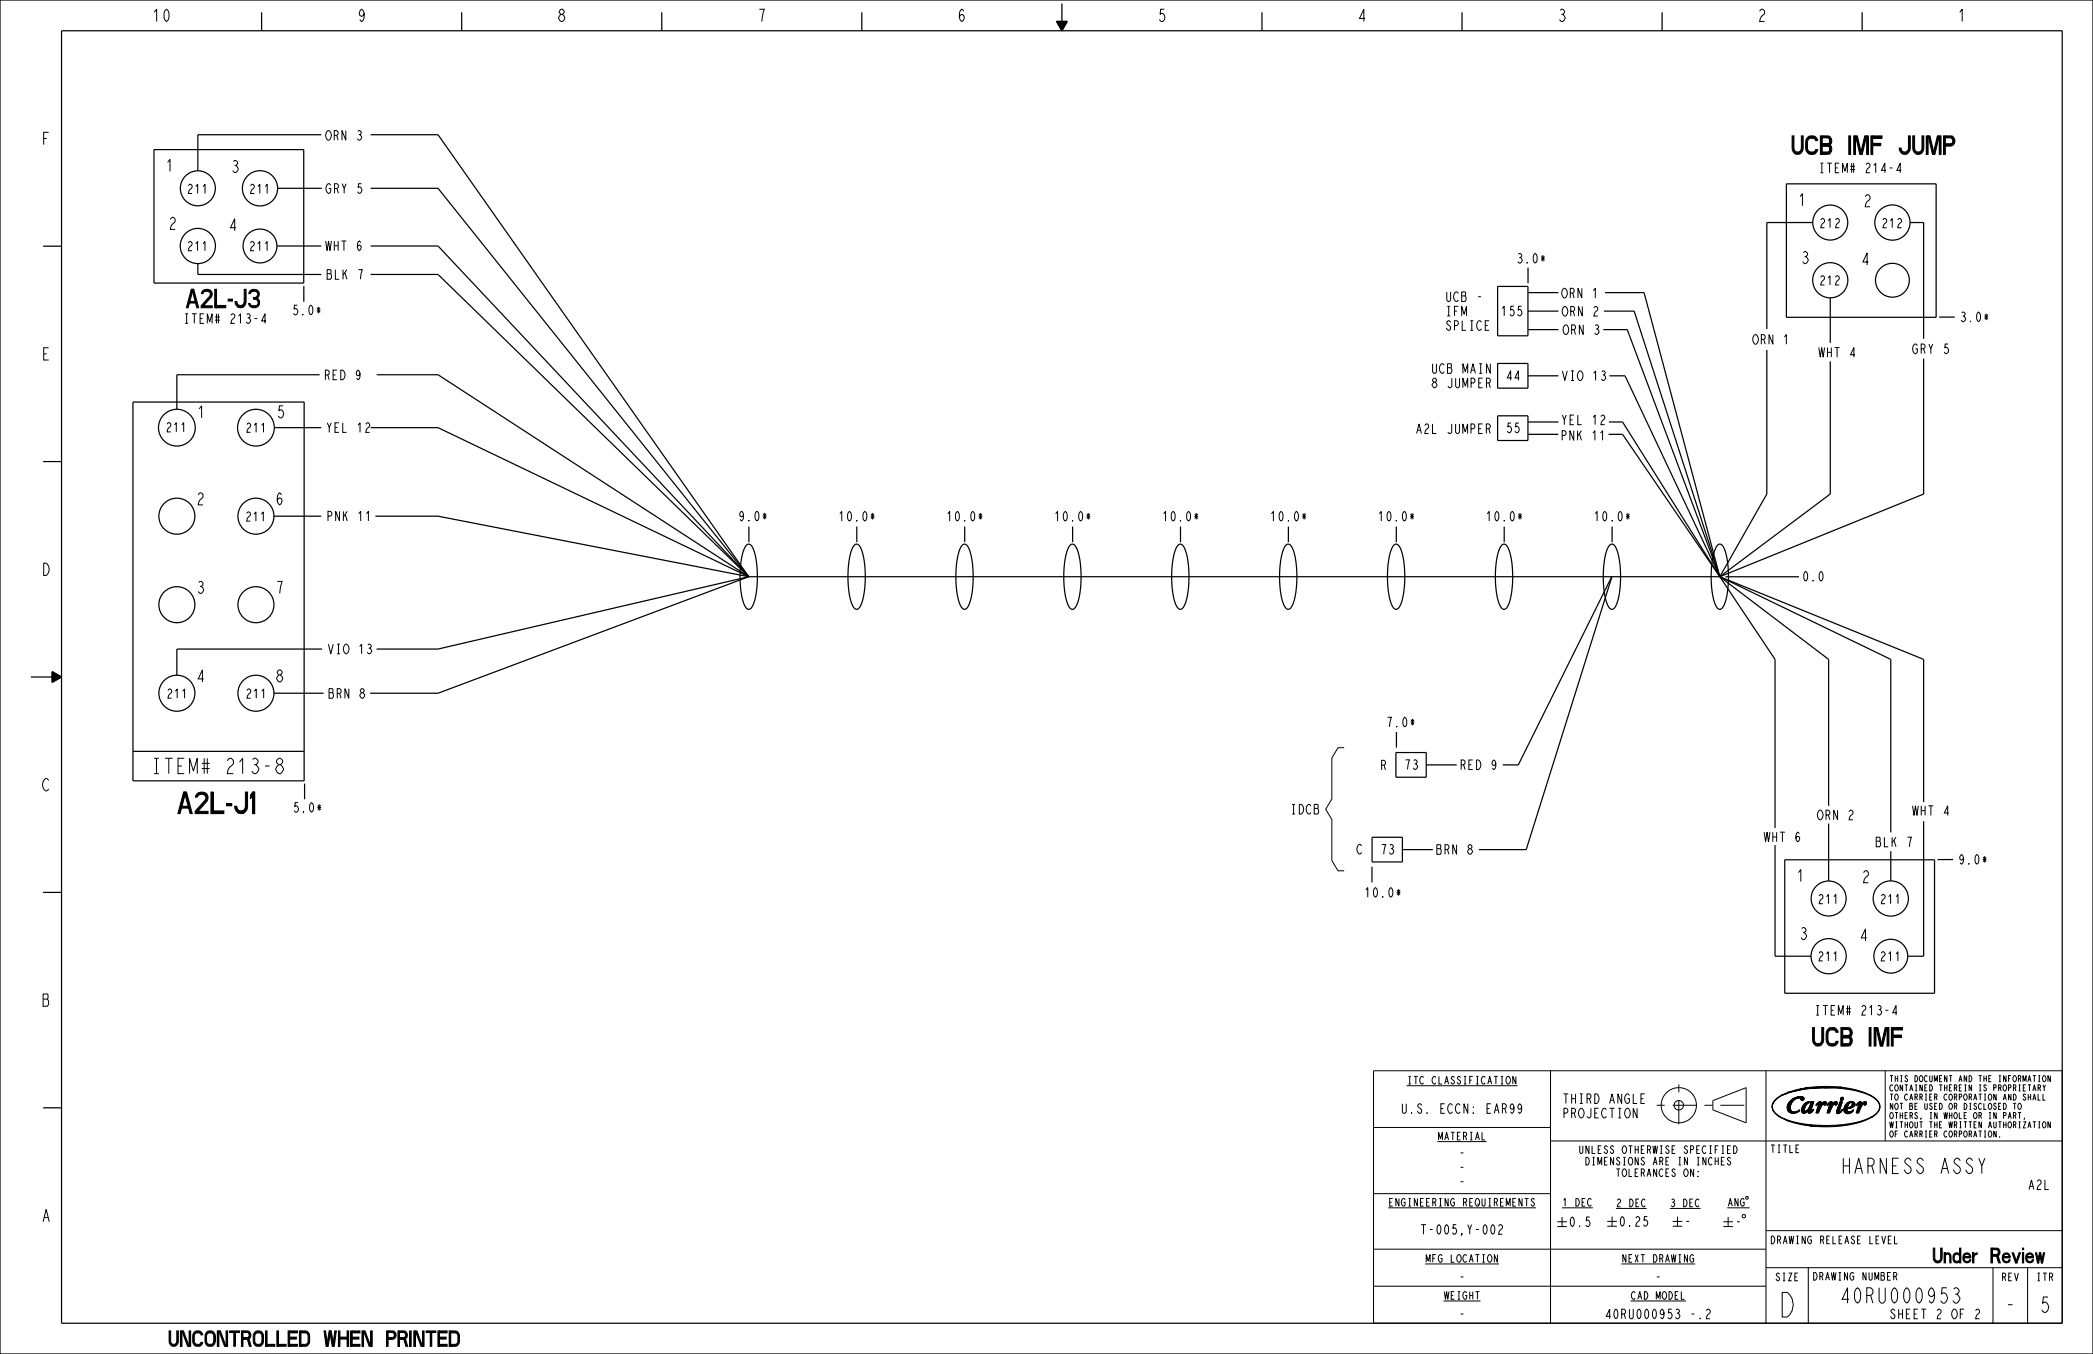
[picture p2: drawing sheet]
<svg xmlns="http://www.w3.org/2000/svg" width="864mm" height="559mm" viewBox="0 0 864 559" stroke-linecap="round" stroke-linejoin="round" font-family="sans-serif">
<path d="M683.6 456.1h37.8M692.7 447.6v17.3" fill="none" stroke="#000" stroke-width=".41" stroke-dasharray="3.3 3.3 9.8 3.3" stroke-linecap="butt"/>
<g fill="none" stroke="#000" stroke-width=".41">
<path d="M566.7 441.9h284.2v104.2h-284.2zM639.8 441.9v104.2M706.7 454.2l13.8-5.3v14.5l-13.8-5.3zM728.7 441.9v104.2M731.3 456.7l.3 1.7-.4-1.3zM731.6 458l.2 .4a8.8 8.8 0 0 0 4.7 3.4l1.2 .8a11.4 11.4 0 0 1-6.1-4.2zM731.8 455.1l-.6 2v-1.2zM732.9 453.5l2.1-1.4 2.8-1-2.7 1.1a8.3 8.3 0 0 0-3.9 3.7zM735 452.1l2.7-1.3 5.2-1zM737.6 458l1.2-.1 .2 .4-1.2 .1zM737.7 450.8l5.1-1.4 6.2-.3-4.1 .4zM737.8 458.4l1.3 .1z"/>
<path d="M737.9 458.5l1.3 .1zM737.9 458.6l1.4 .1zM738 455.2l1.4-.2-.7 1.6 .1 1.3-1.2 .1-.1-1.5zM738 458.7l1.4 .1zM738.1 458.8l1.5 .1zM738.2 458.9h1.8zM738.3 459h3.3l-1.8 .4zM738.7 454.4a2.41 2.41 0 0 1 2.2-.9l-.8 .7a2.35 2.35 0 0 1-2.1 1zM738.7 454.4l1.4-1 1.7-.7h1.7l.9 .6-.1 .5-.6 .3-.6-.3v-.7l-1.6 .2-1.2 .6-1 1.1-.6 2 .5 1.6 1.3 .4 2-.9 .1 .2-2 1.1-1.9-.2-1.1-1.2v-1.9zM739.5 453.7l.6-.4 1.5-.1zM740.1 453.3l2.3-.2zM740.3 459l2.3-.7-1 .7z"/>
<path d="M740.5 453.2l3.7-.2zM740.8 453l3.3-.1zM741.2 452.9l2.8-.1zM741.5 452.8l2.3-.1zM741.9 452.7h1.7zM742.1 458.3l.4-.2zM742.2 452.7h1.2zM742.4 453.1l1.8-.1 .2 .4h-1.3v-.3zM742.8 449.4l2-.4 15.3-.2zM743.1 453.4h1.3v.2l-.8 .5-.5-.2zM743.3 458.3l1.2-.2 .1 .3zM743.3 458.1l1.2-.2v.2l-1.2 .2z"/>
<path d="M743.4 458.5h1.3zM743.4 457.8l1.1-.1-1.2 .4zM743.4 458.6l2.3 .1-.3 .3h-1.8zM743.4 457.6l1.2-.2-.1 .3-1.1 .1zM743.6 459h1.7a1.09 1.09 0 0 1-1.7 0zM744.5 455.6l1.6-.4zM744.5 455.6l1.3-.2-1.2 2-1.2 .2zM744.5 455.6l1.5-.9 1.3 .3 .2-.4 .8 .1-1.2 3.9 1.1-.7-.2 .6-1.3 1-.6-.3v-.9l-1.3 1.1-1-.1-.4-.7v-1zM744.8 449l7.5-.6 7.8 .4zM744.8 455.4l1.6-.3zM745 458.6l.7-.4 .4 .1-.4 .4zM745.1 455.2l1.2-.5 1 .3z"/>
<path d="M745.7 455.6l.9-.6 .5 .4-1 2.4-1.3 .8-.3-.9zM746 458.7l1.7 .1-1.1 .7-.5-.2zM746.1 458.6l1-.1zM746.6 456.7l1.4-.7-.9 2.5-1 .1v-.3l-.4-.1zM746.9 455.1l.6-.5 .9 .1-.2 .7-1.2 .6zM747 456l1.2-.6-.2 .6-1.4 .7zM747.2 458.7l1-.5-.5 .6zM748 458l.3-.1zM748 458l.3-.1-.1 .3-.5 .2zM748.2 457.9h.1M749.3 456.1l.7-.4-.5 .5zM749.6 455.6l.6-.1-.9 .6z"/>
<path d="M749.7 458l1.5-.8-.9 2.1-.9-.1zM749.8 455.5l.5-.1zM750 455.3l.8-.6 .6 .1-.3 1.8 1.5-1.8h.7l.2 .6-.5 .7-.7-.6-2 3.8h-.5l-.4-.2 1.1-3.7-1 .8-.2-.1zM750 455.2l.6-.4h.7l.2 .3zM750 455.2l1.5-.1-.1 .5-1.1 .7 .2-.8h-.7zM750.3 456.3l.8 .3 .6-1 .6-.1-1.1 1.7-1.5 .8zM750.3 456.3l1.1-.7-.3 1zM750.6 454.8h.7zM750.7 454.7h.5zM751.9 455.5l1.6-.1zM752 455.3h1.5zM752.1 455.2h1.4z"/>
<path d="M752.2 455.1l1.3-.1zM752.2 455.1h1.3zM752.3 455l1.1-.1zM752.4 455.5l1.1-.1-.5 .7-.4-.2zM752.4 454.9l.9-.1zM752.7 454.7h.5zM752.8 456l.2 .1zM752.9 448.9a33 33 0 0 1 20.1 3.8 4.2 4.2 0 0 1 2.3 5.7 6.2 6.2 0 0 1-3.5 2.8 5 5 0 0 0 3.7-4.9 6.7 6.7 0 0 0-5.1-4.7 52.2 52.2 0 0 0-17.5-2.7zM753.9 456.1l.6-.4-.4 .5zM754.2 455.6l.5-.1-.8 .6zM754.3 458l1.4-.8-.8 2.1-1-.1zM754.3 455.5l.6-.1z"/>
<path d="M754.5 455.3l.9-.6 .5 .1-.2 1.8 1.5-1.8h.6l.3 .6-.6 .7-.7-.6-1.9 3.8h-.6l-.4-.2 1.1-3.7-.9 .8-.2-.1zM754.6 455.2l.5-.4h.8l.1 .3zM754.6 455.2l1.4-.1v.5l-1.2 .7 .2-.8h-.7zM754.8 456.3l.9 .3 .6-1 .6-.1-1.2 1.7-1.4 .8zM754.8 456.3l1.2-.7-.3 1zM755.1 454.8h.8zM755.2 454.7h.6zM756.4 455.5l1.7-.1zM756.5 455.3h1.6zM756.7 455.2h1.4zM756.8 455.1l1.2-.1zM756.8 455.1h1.3z"/>
<path d="M756.9 455l1.1-.1zM756.9 455.5l1.2-.1-.5 .7-.4-.2zM757 454.9l.9-.1zM757.2 454.7h.5zM757.3 456l.3 .1zM757.8 458.9h1.9l-1.4 .7-.4-.2zM757.8 458.8h1.1zM757.8 458.7l1.1 .1zM757.8 458.7l1.1-.1zM757.8 458.6l1.1-.1zM759 458.9l1.2-.8-.5 .8zM759.1 454.8h.8z"/>
<path d="M759.1 454.8l1 .1-2.2 3.6zM759.1 454.8l1 .1-1.2 3.9 1.3-.6-1 1.1-1.1 .3-.3-.9zM759.4 453.5h1.2l-.7 .7-.4-.1zM759.5 453.2h1.1v.3h-1.2zM759.6 453.2h1zM759.7 453.1l.6-.2 .3 .2zM759.7 453.1l.5-.2 .4 .3-.1 .6-.6 .4-.5-.3zM759.9 452.9h.4zM759.9 458.2l.3-.1zM759.9 458.1h.3zM759.9 458.1h.2zM760.1 458.1h.1"/>
<path d="M760 452.9h.2zM760.1 454.9l-1.2 3.6-1.1 .1zM760.9 458l1.1-.2v.2zM760.9 457.8l1.2-.1zM760.9 458.2h1.1zM760.9 457.6l2-.2zM760.9 458.3h1.1zM760.9 458.5l1.2 .1zM760.9 457.3l2.9-.1-2.9 .4zM761 458.7h1.2l-1.1 .2zM761 457l1.8 .1 1.2-.7 1.2-.1-1.4 .9-2.9 .1zM761 457l1.3-.2-.1 .4z"/>
<path d="M761.1 458.9l1.1-.2 .4 .2zM761.1 456.8l1.3-.4-.1 .4-1.3 .2zM761.2 459.1l2.9-.1zM761.2 459.1l2.9-.1a1.95 1.95 0 0 1-2.9 .1zM761.3 456.4l1.3-.3-.2 .3-1.3 .4zM761.5 456l1.3-.2-.2 .3-1.3 .3zM761.8 455.6l.3-.3 1.1-.1zM761.8 455.6l1.2-.2-.2 .4-1.3 .2zM761.9 455.5l1.9-.9 .9 .2 .6 .5v.9l-.6 .6-2.6 .8v.9l.6 .4h.8l1.3-.7-1.4 1.2-1.5 .1-.9-.8v-1.6zM762.1 455.3l1.3-.2zM762.3 455.2l1.4-.2zM762.4 455.1l2-.4 .7 .4 .3 .7-1.1 .1-.1-.6-.4-.3z"/>
<path d="M763.1 455.3l.8-.3 .4 .7-.4 .8-1 .5a.48 .48 0 0 1-.7-.1 .48 .48 0 0 1 .3-.7zM763.1 454.8l1.3-.1zM763.2 458.9l1.5-.5-.6 .6zM764.2 456.2l1.1-.1-1.3 .3zM764.2 456.1l1.1-.1zM764.2 458.4l.6-.2zM764.3 455.9l1.1-.1-1.2 .3zM764.4 458.3l.4-.1zM764.7 458.1h.1M765.9 456.1l.7-.4-.5 .5zM766.2 455.6l.5-.1-.8 .6zM766.3 458l1.5-.8-.9 2.1-.9-.1z"/>
<path d="M766.3 455.5l.6-.1zM766.6 455.3l.8-.6 .5 .1-.2 1.8 1.5-1.8h.7l.2 .5-.5 .8-.7-.6-2 3.8h-.6l-.3-.2 1.1-3.7-1 .8-.2-.1zM766.6 455.2l.5-.4h.8l.1 .3zM766.6 455.2l1.4-.1v.5l-1.2 .7 .3-.8h-.8zM766.8 456.3l.9 .3 .6-1 .6-.1-1.1 1.7-1.5 .8zM766.8 456.3l1.2-.7-.3 1zM767.1 454.8h.8zM767.3 454.7h.5zM768.4 455.5l1.7-.1zM768.6 455.3h1.5zM768.7 455.2h1.4zM768.8 455.1l1.2-.1z"/>
<path d="M768.8 455.1h1.3zM768.9 455l1.1-.1zM769 455.5l1.1-.1-.5 .7-.4-.2zM769 454.9l.9-.1zM769.2 454.7h.6zM769.4 456l.2 .1zM777.9 441.9v29M566.7 465.3h73.1M639.8 470.9h211.1M736.5 461.8l4.6 1.4-.1 .4-3.3-1zM741.1 463.2l5.8 1-2.1 .2-3.8-.8zM744.8 464.4l2.1-.2 4.3 .3-4.4 .2z"/>
<path d="M746.8 464.7l7.8-.2a43.9 43.9 0 0 0 18.4-3.8 40.5 40.5 0 0 1-19.6 4.3zM746.8 464.7l7.2-.2zM566.7 492.6h73.1M566.7 515.5h162M728.7 507.9h122.2M566.7 530.8h162M728.7 523.2h122.2M746.1 523.2v22.9M822.3 523.2v22.9M836.6 523.2v22.9"/>
<circle cx="692.7" cy="456.1" r="7.3"/>
<circle cx="692.7" cy="456.1" r="1.94"/>
</g>
<g fill="none" stroke="#000" stroke-width=".51">
<path d="M0 0h863.6v558.8h-863.6zM25.4 12.7h825.5v533.4h-825.5zM107.9 5.1v7.6M190.5 5.1v7.6M273 5.1v7.6M355.6 5.1v7.6M435.9 8.8h4.5l-2.2 3.9zM436 8.9h4.3l-2.1 3.6zM436.2 9h3.9l-1.9 3.4M436.3 9h3.7l-1.8 3.2zM436.6 9.2l1.6 2.7 1.5-2.7M436.7 9.3h2.9l-1.4 2.4"/>
<path d="M436.9 9.4h2.5l-1.2 2.2zM437.2 9.5l1 1.7 .9-1.7M437.3 9.6h1.7l-.8 1.5zM437.4 9.7h1.5l-.7 1.2M437.6 9.8h1.1l-.5 1zM437.9 9.9l.3 .5 .2-.5M438 10h.3l-.1 .3M438.2 1.4v11.3M438.6 9.9h-.9l.5 .7M439.3 9.5h-2.3l1.2 1.9M439.8 9.1h-3.3l1.7 3M520.7 5.1v7.6"/>
<path d="M603.2 5.1v7.6M685.8 5.1v7.6M768.3 5.1v7.6M132.6 55.6h-51v14.9M152.9 55.6h27.8l128.2 182.4M63.5 61.7h61.8v55.1h-61.8zM114.5 77.7h18.3M152.9 77.7h27.8l128.2 160.3M737.1 75.9h61.8v55.1h-61.8zM748 91.8h-19v43.9M788.1 91.8h5.6v48M17.8 101.6h7.6"/>
<path d="M81.6 108.8v4.5h51M114.3 101.5h18.3M125.4 118.1v6.4M152.9 101.5h27.8l128.2 136.5M152.9 113.3h27.8l128.2 124.7M617.9 118.2h12.6v20.4h-12.6zM630.5 110.4v6.5M630.5 136h12.5M630.5 128.4h12.5M630.5 120.8h12.5M661.5 136h9.9l38.2 102M661.8 128.4h12.5l35.3 109.6"/>
<path d="M662.3 120.8h16.1l31.2 117.2M755.2 122.9v18.6M800.1 130.9h6.5M131.9 154.7h-58.9v14.2M155.4 154.7h25.3l128.2 83.3M617.9 150h12.6v10.2h-12.6zM630.5 155.1h12.5M664.1 155.1h6.4l39.1 82.9M729 144.4v59.5l-19.4 34.1M755.2 149.1v54.8l-45.6 34.1M793.7 148v55.9l-84.1 34.1M54.9 165.9h70.6v156.4h-70.6z"/>
<path d="M113.2 176.5h19.4M152.9 176.5h27.8l128.2 61.5M617.9 171.6h12.6v10.2h-12.6zM630.5 179.2h12.4M630.5 174.2h12.5M663.7 179.2h5.8l40.1 58.8M663.9 174.2h5.6l40.1 63.8M17.8 190.5h7.6M113 213h19.6M154.9 213h25.8l128.2 25M309 217.3v6.5M353.5 217.3v6.5"/>
<path d="M398 217.3v6.5M442.6 217.3v6.5M487.1 217.3v6.5M531.6 217.3v6.5M576.1 217.3v6.5M620.7 217.3v6.5M665.2 217.3v6.5M308.1 224.9a1.56 1.56 0 0 1 1.6-.2 1.56 1.56 0 0 1 .9 1.4 37.8 37.8 0 0 1-.1 24.1 1.56 1.56 0 0 1-1.6 1.3 1.56 1.56 0 0 1-1.5-1.3 37.4 37.4 0 0 1 0-24.3zM308.9 238l-128.2 48.1h-28M308.9 238l-128.2 29.9h-25.3M308.9 238h400.7M352.6 224.9a1.56 1.56 0 0 1 1.6-.2 1.56 1.56 0 0 1 .9 1.4 37.8 37.8 0 0 1-.1 24.1 1.56 1.56 0 0 1-1.5 1.3 1.56 1.56 0 0 1-1.6-1.3 37.4 37.4 0 0 1 0-24.3z"/>
<path d="M397.1 224.9a1.56 1.56 0 0 1 1.7-.2 1.56 1.56 0 0 1 .9 1.4 37.8 37.8 0 0 1-.2 24.1 1.56 1.56 0 0 1-1.5 1.3 1.56 1.56 0 0 1-1.6-1.3 37.4 37.4 0 0 1 0-24.3zM441.6 224.9a1.56 1.56 0 0 1 1.7-.2 1.56 1.56 0 0 1 .9 1.4 37.8 37.8 0 0 1-.2 24.1 1.56 1.56 0 0 1-1.5 1.3 1.56 1.56 0 0 1-1.5-1.3 37.4 37.4 0 0 1 0-24.3zM486.2 224.9a1.56 1.56 0 0 1 1.6-.2 1.56 1.56 0 0 1 .9 1.4 37.8 37.8 0 0 1-.1 24.1 1.56 1.56 0 0 1-1.6 1.3 1.56 1.56 0 0 1-1.5-1.3 37.4 37.4 0 0 1 0-24.3zM530.7 224.9a1.56 1.56 0 0 1 1.6-.2 1.56 1.56 0 0 1 .9 1.4 37.8 37.8 0 0 1-.1 24.1 1.56 1.56 0 0 1-1.6 1.3 1.56 1.56 0 0 1-1.5-1.3 37.4 37.4 0 0 1 0-24.3zM575.2 224.9a1.56 1.56 0 0 1 1.6-.2 1.56 1.56 0 0 1 .9 1.4 37.8 37.8 0 0 1-.1 24.1 1.56 1.56 0 0 1-1.5 1.3 1.56 1.56 0 0 1-1.6-1.3 37.4 37.4 0 0 1 0-24.3zM619.7 224.9a1.56 1.56 0 0 1 1.7-.2 1.56 1.56 0 0 1 .9 1.4 37.8 37.8 0 0 1-.2 24.1 1.56 1.56 0 0 1-1.5 1.3 1.56 1.56 0 0 1-1.6-1.3 37.4 37.4 0 0 1 0-24.3zM664.2 224.9a1.56 1.56 0 0 1 1.7-.2 1.56 1.56 0 0 1 .9 1.4 37.8 37.8 0 0 1-.2 24.1 1.56 1.56 0 0 1-1.5 1.3 1.56 1.56 0 0 1-1.5-1.3 37.4 37.4 0 0 1 0-24.3zM665 238l-38.5 77.7h-6.5M665.1 238l-35.4 112.6h-19.5M708.8 224.9a1.56 1.56 0 0 1 1.6-.2 1.56 1.56 0 0 1 .9 1.4 37.8 37.8 0 0 1-.1 24.1 1.56 1.56 0 0 1-1.6 1.3 1.56 1.56 0 0 1-1.5-1.3 37.4 37.4 0 0 1 0-24.3zM709.6 238l84.1 34.1v58.9M709.6 238l70.6 34.1v71.4"/>
<path d="M709.6 238l44.9 34.1v60.5M709.6 238l22.8 34.1v69.6M712 238h30.3M12.7 279.4h12.7M21.5 277.1l3.9 2.3-3.9 2.2zM21.7 277.4l3.4 2-3.4 2zM21.7 277.6v3.6l3.2-1.8M21.8 277.7l3 1.7-3 1.7zM21.9 277.8l2.7 1.6M22 278l2.4 1.4-2.4 1.4zM22.1 278.1v2.6l2.2-1.3M22.1 278.3l2 1.1-2 1.1z"/>
<path d="M22.2 278.4l1.7 1-1.7 1zM22.3 278.6l1.5 .8-1.5 .8M22.4 278.7l1.2 .7-1.2 .7zM22.5 278.8v1.2l1-.6M22.6 279l.7 .4-.7 .4zM22.6 279.1l.5 .3-.5 .3M22.7 279.3l.3 .1-.3 .1zM25.2 279.4l-3.6-2.1v4.2M132.9 267.9h-59.9v10.8M113 286.1h20.5M54.9 310.1h70.6M576 310.6h12.5v10.2h-12.5z"/>
<path d="M576.2 302.1v6.5M588.5 315.7h12.6M125.7 323.4v6.5M754.5 339.9v23.7M793.7 338.9v55.7h-6.5M578.7 350.6h12.5M578.7 345.5v10.2M732.4 348.8v45.8h14.9M736.4 354.8h61.8v55.1h-61.8zM780.2 351.3v12.2M799.4 354.8h6.5M17.8 368.3h7.6"/>
<path d="M17.8 457.2h7.6"/>
<circle cx="81.6" cy="77.7" r="7.2"/>
<circle cx="107.3" cy="77.7" r="7.3"/>
<circle cx="755.2" cy="91.8" r="7.2"/>
<circle cx="780.8" cy="91.8" r="7.3"/>
<circle cx="81.6" cy="101.5" r="7.3"/>
<circle cx="107.3" cy="101.5" r="7"/>
<circle cx="755.2" cy="115.7" r="7.3"/>
<circle cx="780.8" cy="115.7" r="7"/>
<circle cx="73" cy="176.5" r="7.6"/>
<circle cx="105.6" cy="176.5" r="7.6"/>
<circle cx="73" cy="213" r="7.4"/>
<circle cx="105.6" cy="213" r="7.4"/>
<circle cx="73" cy="249.6" r="7.4"/>
<circle cx="105.6" cy="249.6" r="7.4"/>
<circle cx="73" cy="286.1" r="7.4"/>
<circle cx="105.6" cy="286.1" r="7.4"/>
<circle cx="754.5" cy="370.8" r="7.2"/>
<circle cx="780.2" cy="370.8" r="7.3"/>
<circle cx="754.5" cy="394.6" r="7.3"/>
<circle cx="780.2" cy="394.6" r="7"/>
</g>
<g fill="#000">
<path d="M731.3 456.7l.3 1.7-.4-1.3zM731.8 455.1l-.6 2v-1.2zM731.6 458l.2 .4a8.8 8.8 0 0 0 4.7 3.4l1.2 .8a11.4 11.4 0 0 1-6.1-4.2zM732.9 453.5l2.1-1.4 2.8-1-2.7 1.1a8.3 8.3 0 0 0-3.9 3.7zM737.6 458l1.2-.1 .2 .4-1.2 .1zM737.8 458.4l1.3 .1zM737.9 458.5l1.3 .1zM737.9 458.6l1.4 .1zM738 455.2l1.4-.2-.7 1.6 .1 1.3-1.2 .1-.1-1.5zM738 458.7l1.4 .1zM738.1 458.8l1.5 .1zM738.2 458.9h1.8z"/>
<path d="M738.3 459h3.3l-1.8 .4zM738.7 454.4a2.41 2.41 0 0 1 2.2-.9l-.8 .7a2.35 2.35 0 0 1-2.1 1zM735 452.1l2.7-1.3 5.2-1zM739.5 453.7l.6-.4 1.5-.1zM740.1 453.3l2.3-.2zM742.1 458.3l.4-.2zM740.3 459l2.3-.7-1 .7zM742.4 453.1l1.8-.1 .2 .4h-1.3v-.3zM742.2 452.7h1.2zM741.9 452.7h1.7zM741.5 452.8l2.3-.1zM741.2 452.9l2.8-.1z"/>
<path d="M740.8 453l3.3-.1zM740.5 453.2l3.7-.2zM743.1 453.4h1.3v.2l-.8 .5-.5-.2zM743.3 458.1l1.2-.2v.2l-1.2 .2zM743.4 457.8l1.1-.1-1.2 .4zM743.3 458.3l1.2-.2 .1 .3zM743.4 457.6l1.2-.2-.1 .3-1.1 .1zM743.4 458.5h1.3zM743.4 458.6l2.3 .1-.3 .3h-1.8zM743.6 459h1.7a1.09 1.09 0 0 1-1.7 0zM745 458.6l.7-.4 .4 .1-.4 .4zM744.5 455.6l1.3-.2-1.2 2-1.2 .2z"/>
<path d="M744.5 455.6l1.6-.4zM744.8 455.4l1.6-.3zM745.1 455.2l1.2-.5 1 .3zM737.7 450.8l5.1-1.4 6.2-.3-4.1 .4zM746.1 458.6l1-.1zM746 458.7l1.7 .1-1.1 .7-.5-.2zM746.9 455.1l.6-.5 .9 .1-.2 .7-1.2 .6zM746.6 456.7l1.4-.7-.9 2.5-1 .1v-.3l-.4-.1zM747.2 458.7l1-.5-.5 .6zM747 456l1.2-.6-.2 .6-1.4 .7zM748 458l.3-.1zM748 458l.3-.1-.1 .3-.5 .2z"/>
<path d="M749.3 456.1l.7-.4-.5 .5zM749.6 455.6l.6-.1-.9 .6zM742.8 449.4l2-.4 15.3-.2zM749.8 455.5l.5-.1zM749.7 458l1.5-.8-.9 2.1-.9-.1zM750.7 454.7h.5zM750.3 456.3l1.1-.7-.3 1zM750.6 454.8h.7zM750 455.2l.6-.4h.7l.2 .3zM750 455.2l1.5-.1-.1 .5-1.1 .7 .2-.8h-.7zM750.3 456.3l.8 .3 .6-1 .6-.1-1.1 1.7-1.5 .8zM751.9 455.5l1.6-.1z"/>
<path d="M752.4 455.5l1.1-.1-.5 .7-.4-.2zM752.8 456l.2 .1zM752.7 454.7h.5zM752.4 454.9l.9-.1zM752.3 455l1.1-.1zM752.9 448.9a33 33 0 0 1 20.1 3.8 4.2 4.2 0 0 1 2.3 5.7 6.2 6.2 0 0 1-3.5 2.8 5 5 0 0 0 3.7-4.9 6.7 6.7 0 0 0-5.1-4.7 52.2 52.2 0 0 0-17.5-2.7zM752.2 455.1l1.3-.1zM744.8 449l7.5-.6 7.8 .4zM752.2 455.1h1.3zM752.1 455.2h1.4zM752 455.3h1.5zM753.9 456.1l.6-.4-.4 .5z"/>
<path d="M754.2 455.6l.5-.1-.8 .6zM754.3 455.5l.6-.1zM754.3 458l1.4-.8-.8 2.1-1-.1zM755.2 454.7h.6zM754.8 456.3l1.2-.7-.3 1zM755.1 454.8h.8zM754.6 455.2l.5-.4h.8l.1 .3zM754.6 455.2l1.4-.1v.5l-1.2 .7 .2-.8h-.7zM754.8 456.3l.9 .3 .6-1 .6-.1-1.2 1.7-1.4 .8zM756.4 455.5l1.7-.1zM756.9 455.5l1.2-.1-.5 .7-.4-.2zM757.3 456l.3 .1z"/>
<path d="M757.2 454.7h.5zM757 454.9l.9-.1zM756.9 455l1.1-.1zM756.8 455.1l1.2-.1zM756.8 455.1h1.3zM756.7 455.2h1.4zM756.5 455.3h1.6zM757.8 458.7l1.1-.1zM757.8 458.7l1.1 .1zM757.8 458.6l1.1-.1zM757.8 458.8h1.1zM757.8 458.9h1.9l-1.4 .7-.4-.2z"/>
<path d="M760.1 454.9l-1.2 3.6-1.1 .1zM759.1 454.8h.8zM759.1 454.8l1 .1-2.2 3.6zM760 452.9h.2zM759.9 458.1h.2zM759.9 458.1h.3zM759.9 458.2l.3-.1zM759 458.9l1.2-.8-.5 .8zM759.9 452.9h.4zM759.7 453.1l.6-.2 .3 .2zM759.6 453.2h1zM759.4 453.5h1.2l-.7 .7-.4-.1z"/>
<path d="M759.5 453.2h1.1v.3h-1.2zM760.9 458l1.1-.2v.2zM760.9 458.2h1.1zM760.9 458.3h1.1zM760.9 457.8l1.2-.1zM760.9 457.6l2-.2zM760.9 458.5l1.2 .1zM761 458.7h1.2l-1.1 .2zM761 457l1.3-.2-.1 .4zM761.1 456.8l1.3-.4-.1 .4-1.3 .2zM761.3 456.4l1.3-.3-.2 .3-1.3 .4zM761.1 458.9l1.1-.2 .4 .2z"/>
<path d="M761.5 456l1.3-.2-.2 .3-1.3 .3zM761.8 455.6l1.2-.2-.2 .4-1.3 .2zM761.2 459.1l2.9-.1zM761.8 455.6l.3-.3 1.1-.1zM762.1 455.3l1.3-.2zM760.9 457.3l2.9-.1-2.9 .4zM762.3 455.2l1.4-.2zM763.1 454.8l1.3-.1zM761.2 459.1l2.9-.1a1.95 1.95 0 0 1-2.9 .1zM762.4 455.1l2-.4 .7 .4 .3 .7-1.1 .1-.1-.6-.4-.3zM763.2 458.9l1.5-.5-.6 .6zM764.4 458.3l.4-.1z"/>
<path d="M764.2 458.4l.6-.2zM761 457l1.8 .1 1.2-.7 1.2-.1-1.4 .9-2.9 .1zM764.2 456.2l1.1-.1-1.3 .3zM764.2 456.1l1.1-.1zM764.3 455.9l1.1-.1-1.2 .3zM765.9 456.1l.7-.4-.5 .5zM766.2 455.6l.5-.1-.8 .6zM766.3 455.5l.6-.1zM766.3 458l1.5-.8-.9 2.1-.9-.1zM767.3 454.7h.5zM766.8 456.3l1.2-.7-.3 1zM767.1 454.8h.8z"/>
<path d="M766.6 455.2l.5-.4h.8l.1 .3zM766.6 455.2l1.4-.1v.5l-1.2 .7 .3-.8h-.8zM766.8 456.3l.9 .3 .6-1 .6-.1-1.1 1.7-1.5 .8zM768.4 455.5l1.7-.1zM769 455.5l1.1-.1-.5 .7-.4-.2zM769.4 456l.2 .1zM769.2 454.7h.6zM769 454.9l.9-.1zM768.9 455l1.1-.1zM768.8 455.1l1.2-.1zM768.8 455.1h1.3zM768.7 455.2h1.4z"/>
<path d="M768.6 455.3h1.5zM736.5 461.8l4.6 1.4-.1 .4-3.3-1zM741.1 463.2l5.8 1-2.1 .2-3.8-.8zM744.8 464.4l2.1-.2 4.3 .3-4.4 .2zM746.8 464.7l7.2-.2zM746.8 464.7l7.8-.2a43.9 43.9 0 0 0 18.4-3.8 40.5 40.5 0 0 1-19.6 4.3z"/>
</g>
<!-- layer: NOTES3D -->
<g fill="none" stroke="#000" stroke-width=".41">
<path d="M580.4 448.1h45.7M832.9 455.5l.3-.2a1.35 1.35 0 0 1 .9 1.3 1.35 1.35 0 0 1-.9 1.3l-.7-1.3zM843 451.5v2.6h1M844 447.7l-.5 1.3M846 443.9v2.5l-1-2.5v2.5M593.1 471.2h20.3M835.3 461.7l-.1-.2-.1 .6M846 462.9v2.6l-1-2.6v2.6M572.8 498.5h60.9M644.5 498.5h12.7M666.7 498.7h12.7M689 498.7h12.7"/>
<path d="M712.7 498.5h9.2M713.2 497.8l.8-3.2 .7 3.2M713.5 496.7h.9M717.1 494.6v3.2l-1.2-3.2v3.2M719.7 495.1l-.5-.5a1.69 1.69 0 0 0-1.1 1.6 1.69 1.69 0 0 0 1.1 1.6l.5-.5v-1.1h-.7M720.6 493.8l.8 .3-.3 .8-.8-.3zM642.5 504.2h4M642.5 506.2h4M644.5 502.2v4M663.2 504.1h3.9M663.2 506.1h3.9M665.2 502.1v4"/>
<path d="M690.2 504.1h3.9M690.2 506.1h3.9M692.1 502.1v4M711.1 504.2h3.9M711.1 506.2h3.9M713.1 502.2v4M719.2 501.3h.7l.3 .3v.6l-.3 .4h-.7l-.3-.4v-.6zM588 521.6h30.5M595.6 536.9h15.3M669 521.6h30.5M672.8 536.9h22.8"/>
</g>
<text font-size="66" x="531.8" y="359.4">{</text>
<text font-size="13.2" x="733.4" y="543.5">D</text>
<text font-size="11.6" x="73.4" y="335.8">A2L-J1</text>
<g font-size="9.9">
<text x="739.4" y="63.7">UCB IMF JUMP</text>
<text x="76.9" y="127">A2L-J3</text>
<text x="747.9" y="431.7">UCB IMF</text>
</g>
<g font-size="8.3">
<text x="62" y="319.3">ITEM# 213-8</text>
<text x="760.1" y="484.3">HARNESS ASSY</text>
<text x="759.5" y="537.8">40RU000953</text>
<text x="827" y="541.6">-</text>
<text x="841.3" y="541.6">5</text>
<text x="69.8" y="555.6">UNCONTROLLED WHEN PRINTED</text>
</g>
<text font-size="7.9" x="787.4" y="521.2">Under Review</text>
<g font-size="6.6">
<text x="62.7" y="8.9">10</text>
<text x="147.2" y="8.9">9</text>
<text x="229.8" y="8.9">8</text>
<text x="312.3" y="8.9">7</text>
<text x="394.9" y="8.9">6</text>
<text x="477.4" y="8.9">5</text>
<text x="560" y="8.9">4</text>
<text x="642.5" y="8.9">3</text>
<text x="725.1" y="8.9">2</text>
<text x="807.6" y="8.9">1</text>
<text x="17.1" y="59.7">F</text>
<text x="17.1" y="148.6">E</text>
<text x="17.1" y="237.5">D</text>
<text x="17.1" y="326.4">C</text>
<text x="17.1" y="415.3">B</text>
<text x="17.1" y="504.2">A</text>
</g>
<g font-size="6.4">
<text x="68.2" y="70.8">1</text>
<text x="95.1" y="71.2">3</text>
<text x="741.7" y="84.9">1</text>
<text x="768.6" y="85.3">2</text>
<text x="69.3" y="94.7">2</text>
<text x="94.1" y="95.2">4</text>
<text x="742.9" y="108.8">3</text>
<text x="767.7" y="109.4">4</text>
<text x="81.2" y="172.5">1</text>
<text x="113.8" y="172.5">5</text>
<text x="80.8" y="208.4">2</text>
<text x="113.4" y="208.4">6</text>
<text x="80.8" y="244.9">3</text>
<text x="113.4" y="244.9">7</text>
<text x="80.8" y="281.4">4</text>
<text x="113.4" y="281.4">8</text>
<text x="741.1" y="363.9">1</text>
<text x="767.9" y="364.3">2</text>
<text x="742.2" y="387.8">3</text>
<text x="767" y="388.3">4</text>
</g>
<g font-size="5.2">
<text x="134" y="57.9">ORN 3</text>
<text x="750.1" y="71.3">ITEM# 214-4</text>
<text x="134.1" y="79.8">GRY 5</text>
<text x="134" y="103.4">WHT 6</text>
<text x="625.5" y="108.6">3.0*</text>
<text x="134.4" y="115.3">BLK 7</text>
<text x="596.2" y="124.4">UCB -</text>
<text x="644" y="123">ORN 1</text>
<text x="120.3" y="129.9">5.0*</text>
<text x="596.2" y="130.4">IFM</text>
<text x="619.1" y="130.4">155</text>
<text x="644.2" y="130.4">ORN 2</text>
<text x="75.4" y="133.5">ITEM# 213-4</text>
<text x="596.2" y="136.3">SPLICE</text>
<text x="808.4" y="132.8">3.0*</text>
<text x="644.5" y="138">ORN 3</text>
<text x="722.8" y="142.1">ORN 1</text>
<text x="750.1" y="147.4">WHT 4</text>
<text x="788.7" y="145.9">GRY 5</text>
<text x="590.3" y="154.1">UCB MAIN</text>
<text x="133.5" y="156.7">RED 9</text>
<text x="590.3" y="160">8 JUMPER</text>
<text x="621.1" y="157">44</text>
<text x="644.1" y="157">VIO 13</text>
<text x="134.3" y="178.5">YEL 12</text>
<text x="583.9" y="178.9">A2L JUMPER</text>
<text x="621.1" y="178.6">55</text>
<text x="643.9" y="175.3">YEL 12</text>
<text x="643.8" y="181.7">PNK 11</text>
<text x="134.5" y="215">PNK 11</text>
<text x="304.4" y="215">9.0*</text>
<text x="345.7" y="215.1">10.0*</text>
<text x="390.3" y="215.1">10.0*</text>
<text x="434.8" y="215.1">10.0*</text>
<text x="479.3" y="215.1">10.0*</text>
<text x="523.8" y="215.1">10.0*</text>
<text x="568.3" y="215.1">10.0*</text>
<text x="612.9" y="215.1">10.0*</text>
<text x="657.4" y="215.1">10.0*</text>
<text x="743.5" y="239.8">0.0</text>
<text x="134.9" y="269.8">VIO 13</text>
<text x="135.2" y="288.2">BRN 8</text>
<text x="571.7" y="300">7.0*</text>
<text x="569.3" y="317.7">R</text>
<text x="579.2" y="317.5">73</text>
<text x="602.1" y="317.6">RED 9</text>
<text x="120.6" y="335.2">5.0*</text>
<text x="532.2" y="336">IDCB</text>
<text x="749.5" y="338.3">ORN 2</text>
<text x="788.8" y="336.5">WHT 4</text>
<text x="727.5" y="347.4">WHT 6</text>
<text x="559.4" y="352.4">C</text>
<text x="569.3" y="352.5">73</text>
<text x="592.3" y="352.6">BRN 8</text>
<text x="773.6" y="349.5">BLK 7</text>
<text x="807.8" y="356.6">9.0*</text>
<text x="562.8" y="370.3">10.0*</text>
<text x="748.4" y="418.9">ITEM# 213-4</text>
<text x="644.4" y="455.4">THIRD ANGLE</text>
<text x="578.3" y="459.5">U.S. ECCN:</text>
<text x="613" y="459.5">EAR99</text>
<text x="644.4" y="461.4">PROJECTION</text>
<text x="601.7" y="477.8">-</text>
<text x="601.7" y="483.7">-</text>
<text x="601.7" y="489.7">-</text>
<text x="836.9" y="490.9">A2L</text>
<text x="586.2" y="509.4">T-005,Y-002</text>
<text x="647.3" y="506.2">0.5</text>
<text x="668" y="506.1">0.25</text>
<text x="694.8" y="506.1">-</text>
<text x="715.7" y="506.2">-</text>
<text x="601.7" y="529">-</text>
<text x="682.7" y="529">-</text>
<text x="601.7" y="544.3">-</text>
<text x="662.4" y="544.3">40RU000953</text>
<text x="697" y="544.3">-.2</text>
<text x="779.9" y="544.3">SHEET 2 OF 2</text>
</g>
<g font-size="5">
<text x="77" y="79.9">211</text>
<text x="102.6" y="79.9">211</text>
<text x="750.5" y="94">212</text>
<text x="776.2" y="94">212</text>
<text x="76.9" y="103.5">211</text>
<text x="102.6" y="103.5">211</text>
<text x="750.5" y="117.6">212</text>
<text x="68.2" y="178.2">211</text>
<text x="101.1" y="178.4">211</text>
<text x="101" y="215.1">211</text>
<text x="68.5" y="288.1">211</text>
<text x="101.2" y="288.1">211</text>
<text x="749.9" y="373">211</text>
<text x="775.5" y="373">211</text>
<text x="749.8" y="396.6">211</text>
<text x="775.5" y="396.6">211</text>
</g>
<g font-size="4.1">
<text x="581" y="447.4">ITC CLASSIFICATION</text>
<text x="593.3" y="470.5">MATERIAL</text>
<text x="652" y="476.1">UNLESS OTHERWISE SPECIFIED</text>
<text x="730.2" y="475.7">TITLE</text>
<text x="654.5" y="480.8">DIMENSIONS ARE IN INCHES</text>
<text x="666.9" y="485.6">TOLERANCES ON:</text>
<text x="573.5" y="497.8">ENGINEERING REQUIREMENTS</text>
<text x="644.7" y="497.8">1 DEC</text>
<text x="666.9" y="498">2 DEC</text>
<text x="689.1" y="498">3 DEC</text>
<text x="730.2" y="513.3">DRAWING RELEASE LEVEL</text>
<text x="588.4" y="520.9">MFG LOCATION</text>
<text x="669.4" y="520.9">NEXT DRAWING</text>
<text x="732.4" y="528.6">SIZE</text>
<text x="747.7" y="528.3">DRAWING NUMBER</text>
<text x="825.8" y="528.6">REV</text>
<text x="840" y="528.6">ITR</text>
<text x="595.8" y="536.2">WEIGHT</text>
<text x="673.1" y="536.2">CAD MODEL</text>
</g>
<g font-size="3.3">
<text x="779.5" y="446.4">THIS DOCUMENT AND THE INFORMATION</text>
<text x="779.5" y="450.2">CONTAINED THEREIN IS PROPRIETARY</text>
<text x="779.5" y="454.1">TO CARRIER CORPORATION AND SHALL</text>
<text x="779.5" y="457.9">NOT BE USED OR DISCLOSED TO</text>
<text x="779.5" y="461.7">OTHERS, IN WHOLE OR IN PART,</text>
<text x="779.5" y="465.5">WITHOUT THE WRITTEN AUTHORIZATION</text>
<text x="779.5" y="469.3">OF CARRIER CORPORATION.</text>
</g>
</svg>
